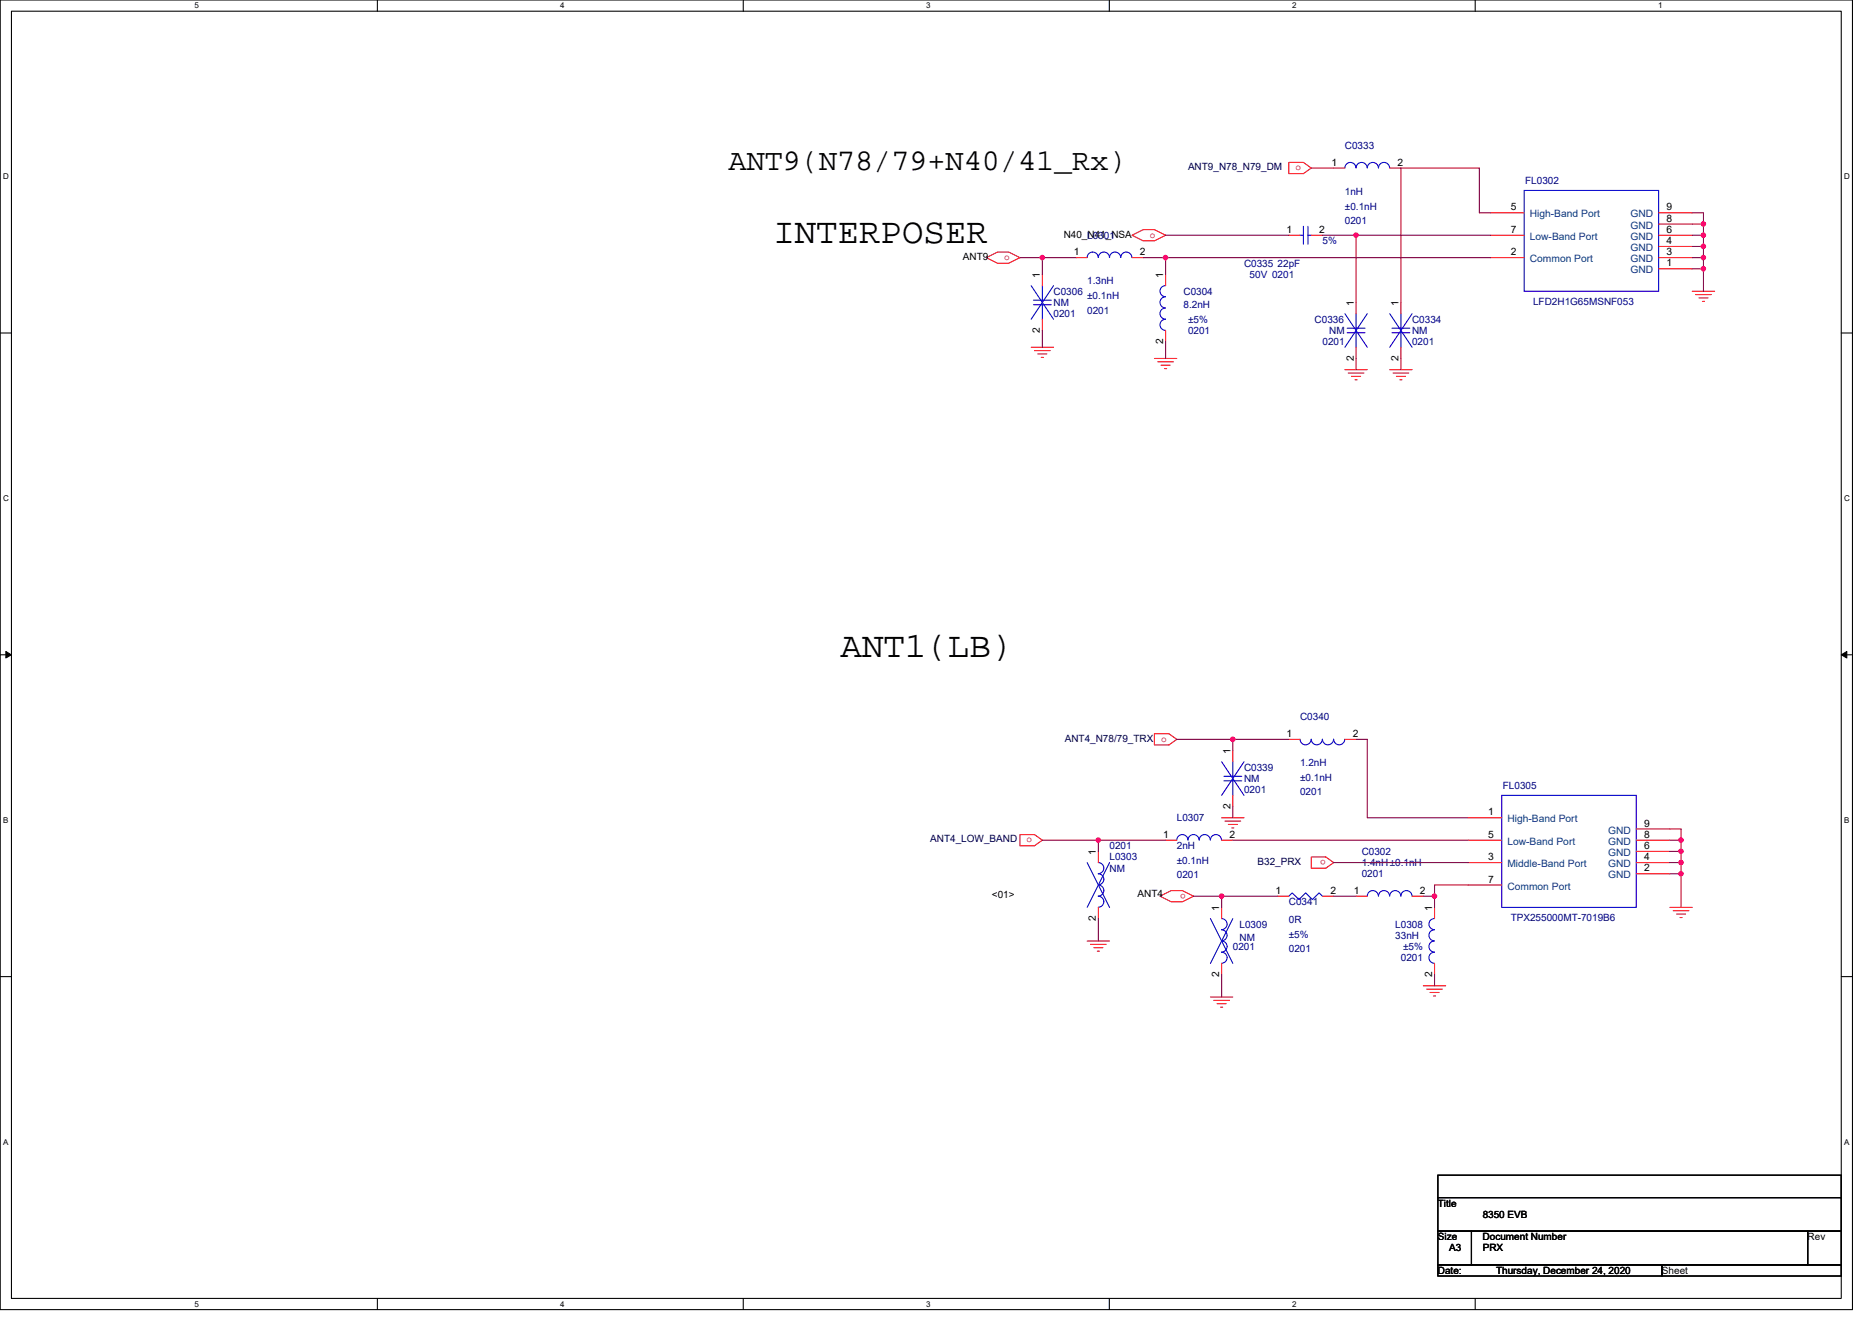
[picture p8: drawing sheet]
<svg xmlns="http://www.w3.org/2000/svg" width="297mm" height="210mm" viewBox="0 0 297 210" stroke-linecap="round" stroke-linejoin="round" font-family="sans-serif">
<path d="M0 0h293.9v207.9h-293.9zM1.8 1.8h290.4v204.3h-290.4z" fill="none" stroke="#000" stroke-width=".17"/>
<g fill="#fff">
<path d="M30.8 .2h.7v1.4h-.7z"/>
<path d="M30.8 206.3h.7v1.4h-.7z"/>
</g>
<path d="M59.9 0v1.8M59.9 206.1v1.8" fill="none" stroke="#000" stroke-width=".17"/>
<g fill="#fff">
<path d="M88.9 .2h.7v1.4h-.7z"/>
<path d="M88.9 206.3h.7v1.4h-.7z"/>
</g>
<path d="M117.9 0v1.8M117.9 206.1v1.8" fill="none" stroke="#000" stroke-width=".17"/>
<g fill="#fff">
<path d="M147 .2h.7v1.4h-.7z"/>
<path d="M147 206.3h.7v1.4h-.7z"/>
</g>
<path d="M176 0v1.8M176 206.1v1.8" fill="none" stroke="#000" stroke-width=".17"/>
<g fill="#fff">
<path d="M205 .2h.7v1.4h-.7z"/>
<path d="M205 206.3h.7v1.4h-.7z"/>
</g>
<path d="M234.1 0v1.8M234.1 206.1v1.8" fill="none" stroke="#000" stroke-width=".17"/>
<g fill="#fff">
<path d="M263.1 .2h.7v1.4h-.7z"/>
<path d="M.5 27.3h.9v1.4h-.9z"/>
<path d="M292.6 27.3h.9v1.4h-.9z"/>
<path d="M.5 78.4h.9v1.4h-.9z"/>
<path d="M292.6 78.4h.9v1.4h-.9z"/>
</g>
<path d="M0 52.9h1.8M292.2 52.9h1.7" fill="none" stroke="#000" stroke-width=".17"/>
<g fill="#fff">
<path d="M.5 129.5h.8v1.4h-.8z"/>
<path d="M292.6 129.5h.9v1.4h-.9z"/>
</g>
<path d="M0 103.9h1.8M292.2 103.9h1.7" fill="none" stroke="#000" stroke-width=".17"/>
<path d="M.9 103.4l.9 .5-.9 .5zM292.2 103.9l.8-.5v1z" fill="#000" stroke="#000" stroke-width=".16"/>
<g fill="#fff">
<path d="M.5 180.5h.8v1.4h-.8z"/>
<path d="M292.6 180.5h.9v1.4h-.9z"/>
</g>
<path d="M0 155h1.8M292.2 155h1.7M228.2 186.5h64v3.6h-64zM228.2 190.1h64v5.3h-64zM228.2 195.4h5.3v5.3h-5.3zM233.5 195.4h53.3v5.3h-53.3zM286.8 195.4h5.4v5.3h-5.4zM228.2 200.7h35.5v1.8h-35.5zM263.7 200.7h28.5v1.8h-28.5z" fill="none" stroke="#000" stroke-width=".17"/>
<g fill="none" stroke="#f00" stroke-width=".17">
<path d="M179.6 37.3l1.8-.9h1.8l1.8 .9-1.8 .9h-1.8zM204.5 37.3h1.8M204.5 25.8h2.3l1.3 .9-1.3 .9h-2.3zM208.1 37.3h1.7M211.6 26.7h1.8M220.5 26.7h1.8M236.5 33.8h5.3M236.5 37.3h5.3M263.2 39.1h5.3M263.2 37.3h5.3M263.2 35.6h5.3M263.2 33.8h5.3"/>
<path d="M156.5 40.9l1.8-.9h1.8l1.7 .9-1.7 .9h-1.8zM163.6 55.1h3.6M164.1 55.6h2.5M164.7 56.2h1.4M165.2 56.7h.4M165.4 43.6v1.7M165.4 50.7v1.8M170.7 40.9h1.8M179.6 40.9h1.8M183.2 56.9h3.5M183.7 57.4h2.5M184.2 58h1.5"/>
<path d="M184.8 58.5h.3M185 43.6v1.7M185 52.5v1.7M213.4 58.7h3.6M213.9 59.2h2.5M214.5 59.7h1.4M215.2 48v1.8M215.2 55.1v1.8M220.5 58.7h3.6M221 59.2h2.5M221.6 59.7h1.4M222.3 48v1.8"/>
<path d="M222.3 55.1v1.8M236.5 40.9h5.3M263.2 40.9h5.3M263.2 42.7h5.3M268.5 46.2h3.6M269 46.8h2.5M269.6 47.3h1.4M270.1 47.8h.4M215 60.3h.3M222.1 60.3h.4M183.2 116.5h2.3l1.2 .8-1.2 .9h-2.3zM195.6 119.1v1.8"/>
<path d="M204.5 117.3h1.8M213.4 117.3h1.8M161.8 132.5h2.3l1.3 .8-1.3 .9h-2.3zM174.3 135.1v1.8M185 133.3h1.7M193.8 129.8h3.6M193.8 133.3h1.8M194.4 130.3h2.5M194.9 130.9h1.4M195.4 131.4h.4M195.6 126.2v1.8M208.1 136h2.3l1.2 .9-1.2 .9h-2.3z"/>
<path d="M233 129.8h5.3M233 136.9h5.3M233 133.3h5.3M259.6 138.7h5.4M259.6 136.9h5.4M259.6 135.1h5.4M259.6 133.3h5.4M259.6 131.6h5.4M172.5 149.4h3.6M173 149.9h2.5M173.6 150.4h1.4M174.1 151h.4"/>
<path d="M174.3 144v1.8M184.1 142.2l1.7-.8h1.8l1.8 .8-1.8 .9h-1.8zM192.1 158.2h3.5M192.6 158.8h2.5M193.1 159.3h1.5M193.7 159.9h.3M193.8 144v1.8M193.8 152.9v1.8M202.7 142.2h1.8M209.8 142.2h1.8M215.2 142.2h1.8M224.1 142.2h1.7"/>
<path d="M225.8 156.5h3.6M226.4 157h2.5M226.9 157.5h1.4M227.5 158.1h.3M227.6 144v1.8M227.6 152.9v1.8M233 140.5h5.3M265 144h3.5M265.5 144.5h2.5M266 145.1h1.5M266.6 145.6h.3"/>
</g>
<g fill="none" stroke="#00f" stroke-width=".17">
<path d="M206.3 37.3h.5M206.8 35.9v2.9M207.5 35.9v2.9M207.5 37.3h.6M218.7 26.6a.89 .89 0 0 0-.9-.8 .89 .89 0 0 0-.9 .8 .89 .89 0 0 0-.9-.8 .89 .89 0 0 0-.8 .8 .88 .88 0 0 0-.9-.8 .88 .88 0 0 0-.9 .8M220.5 26.6a.88 .88 0 0 0-.9-.8 .88 .88 0 0 0-.9 .8M241.8 30.2h21.4v16h-21.4zM163.6 45.3l3.6 5.4M164 47.6h2.8M164 48.4h2.8M165.4 45.3v2.3M165.4 48.4v2.3"/>
<path d="M167.2 45.3l-3.6 5.4M179.6 40.9a.89 .89 0 0 0-.9-.9 .89 .89 0 0 0-.9 .9 .89 .89 0 0 0-.9-.9 .89 .89 0 0 0-.9 .9 .89 .89 0 0 0-.8-.9 .89 .89 0 0 0-.9 .9 .88 .88 0 0 0-.9-.9 .88 .88 0 0 0-.9 .9M184.9 45.3a.88 .88 0 0 0-.8 .9 .88 .88 0 0 0 .8 .9M184.9 47.1a.88 .88 0 0 0-.8 .9 .88 .88 0 0 0 .8 .9M184.9 48.9a.88 .88 0 0 0-.8 .9 .88 .88 0 0 0 .8 .9 .89 .89 0 0 0-.8 .8 .89 .89 0 0 0 .8 .9M213.4 49.8l3.6 5.3M213.8 52.1h2.8M213.8 52.8h2.8M215.2 49.8v2.3M215.2 52.8v2.3M217 49.8l-3.6 5.3M220.5 49.8l3.6 5.3"/>
<path d="M220.9 52.1h2.8M220.9 52.8h2.8M222.3 49.8v2.3M222.3 52.8v2.3M224.1 49.8l-3.6 5.3M206.3 117.3a.88 .88 0 0 0 .9 .9 .88 .88 0 0 0 .8-.9 .89 .89 0 0 0 .9 .9 .89 .89 0 0 0 .9-.9M209.8 117.3a.88 .88 0 0 0 .9 .9 .88 .88 0 0 0 .9-.9M211.6 117.3a.88 .88 0 0 0 .9 .9 .88 .88 0 0 0 .9-.9M172.5 136.9l3.6 7.1M174.3 136.9a.88 .88 0 0 1 .9 .9 .88 .88 0 0 1-.9 .9 .89 .89 0 0 1 .9 .9 .89 .89 0 0 1-.9 .8M176.1 136.9l-3.6 7.1M190.3 133.3a.89 .89 0 0 0-.9-.8 .89 .89 0 0 0-.9 .8 .88 .88 0 0 0-.9-.8 .88 .88 0 0 0-.9 .8"/>
<path d="M192 133.3a.88 .88 0 0 0-.8-.8 .88 .88 0 0 0-.9 .8M193.8 133.3a.88 .88 0 0 0-.9-.8 .88 .88 0 0 0-.8 .8M193.8 120.9l3.6 5.3M194.2 123.2h2.8M194.2 123.9h2.8M195.6 120.9v2.3M195.6 123.9v2.3M197.4 120.9l-3.6 5.3M238.3 126.2h21.3v17.8h-21.3zM174.3 140.5a.88 .88 0 0 1 .9 .8 .88 .88 0 0 1-.9 .9M174.3 142.2a.88 .88 0 0 1 .9 .9 .88 .88 0 0 1-.9 .9M192.1 145.8l3.5 7.1"/>
<path d="M193.8 145.8a.88 .88 0 0 1 .9 .9 .88 .88 0 0 1-.9 .9 .89 .89 0 0 1 .9 .8 .89 .89 0 0 1-.9 .9M193.8 149.4a.88 .88 0 0 1 .9 .8 .88 .88 0 0 1-.9 .9M193.8 151.1a.88 .88 0 0 1 .9 .9 .88 .88 0 0 1-.9 .9M195.6 145.8l-3.5 7.1M204.5 142.2l.5-.5 1.1 1.1 1.1-1.1 1 1.1 1.1-1.1 .5 .5M217 142.2a.88 .88 0 0 1 .8-.8 .88 .88 0 0 1 .9 .8M218.7 142.2a.88 .88 0 0 1 .9-.8 .88 .88 0 0 1 .9 .8M220.5 142.2a.88 .88 0 0 1 .9-.8 .88 .88 0 0 1 .9 .8M222.3 142.2a.88 .88 0 0 1 .9-.8 .88 .88 0 0 1 .8 .8M227.6 145.8a.88 .88 0 0 0-.9 .9 .88 .88 0 0 0 .9 .9 .89 .89 0 0 0-.9 .8 .89 .89 0 0 0 .9 .9M227.6 149.4a.88 .88 0 0 0-.9 .8 .88 .88 0 0 0 .9 .9M227.6 151.1a.88 .88 0 0 0-.9 .9 .88 .88 0 0 0 .9 .9"/>
</g>
<g fill="none" stroke="#800040" stroke-width=".17">
<path d="M185 37.3h19.5M208.1 26.7h3.5M209.8 37.3h5.4M215.2 37.3h21.3M215.2 37.3v10.7M236.5 33.8h-1.8v-7.1h-12.4v21.3M268.5 33.8h1.8v1.8M268.5 35.6h1.8M268.5 37.3h1.8M268.5 39.1h1.8M270.3 35.6v1.7M270.3 37.3v1.8"/>
<path d="M270.3 39.1v1.8M161.8 40.9h3.6M165.4 40.9h5.3M165.4 40.9v2.7M165.4 52.5v2.6M181.4 40.9h3.6M185 40.9v2.7M185 54.2v2.7M185 40.9h51.5M215.2 56.9v1.8M222.3 56.9v1.8M268.5 40.9h1.8"/>
<path d="M268.5 42.7h1.8M270.3 40.9v1.8M270.3 42.7v3.5M186.7 117.3h8.9M195.6 117.3v1.8M195.6 117.3h8.9M215.2 117.3h1.8v12.5h16M165.4 133.3h8.9M174.3 133.3h10.7M174.3 133.4v1.7M195.6 128v1.8M195.6 133.3h37.4"/>
<path d="M211.6 136.9h21.4M265 135.1h1.7M265 136.9h1.7M265 131.6h1.7v1.7M265 133.3h1.7M265 138.7h1.7M266.7 135.1v1.8M266.7 136.9v1.8M266.7 133.4v1.7M266.7 138.7v5.3M174.3 145.8v3.6M189.4 142.2h4.4"/>
<path d="M193.8 154.7v3.5M193.8 142.2v1.8M193.8 142.2h8.9M211.6 142.2h3.6M225.8 142.2h1.8M227.6 154.7v1.8M227.6 142.2v1.8M233 140.5h-5.4v1.7"/>
</g>
<g fill="#f0f" stroke="#f0f" stroke-width=".17">
<circle cx="165.4" cy="40.9" r=".35"/>
<circle cx="266.7" cy="135.1" r=".35"/>
<circle cx="266.7" cy="133.3" r=".35"/>
<circle cx="266.7" cy="136.9" r=".35"/>
<circle cx="266.7" cy="138.7" r=".35"/>
<circle cx="270.3" cy="35.5" r=".35"/>
<circle cx="270.3" cy="37.3" r=".35"/>
<circle cx="270.3" cy="40.9" r=".35"/>
<circle cx="270.3" cy="39.1" r=".35"/>
<circle cx="270.3" cy="42.7" r=".35"/>
<circle cx="184.9" cy="40.9" r=".35"/>
<circle cx="195.6" cy="117.3" r=".35"/>
<circle cx="227.6" cy="142.2" r=".35"/>
<circle cx="174.3" cy="133.3" r=".35"/>
<circle cx="193.8" cy="142.2" r=".35"/>
<circle cx="215.2" cy="37.3" r=".35"/>
</g>
<g font-size="5.7">
<text x="122.7" y="38.5">INTERPOSER</text>
<text x="133.4" y="104.3">ANT1(LB)</text>
</g>
<text font-size="4.8" x="115.6" y="26.9">ANT9(N78/79+N40/41_Rx)</text>
<g font-size="1.6" fill="#000080">
<text x="213.4" y="23.6">C0333</text>
<text x="242" y="29.1">FL0302</text>
<text x="213.4" y="30.9">1nH</text>
<text x="213.4" y="33.3">±0.1nH</text>
<text x="213.4" y="35.6">0201</text>
<text x="172.5" y="37.9">L0301</text>
<text x="209.8" y="38.8">5%</text>
<text x="167.2" y="46.8">C0306</text>
<text x="172.5" y="45.1">1.3nH</text>
<text x="172.5" y="47.5">±0.1nH</text>
<text x="187.8" y="46.8">C0304</text>
<text x="197.4" y="42.3">C0335 22pF</text>
<text x="198.3" y="44.1">50V 0201</text>
<text x="167.2" y="48.5">NM</text>
<text x="167.2" y="50.3">0201</text>
<text x="172.5" y="49.8">0201</text>
<text x="187.8" y="48.9">8.2nH</text>
<text x="188.5" y="51.2">±5%</text>
<text x="188.5" y="53">0201</text>
<text x="208.6" y="51.2">C0336</text>
<text x="210.9" y="53">NM</text>
<text x="224.1" y="51.2">C0334</text>
<text x="224.1" y="53">NM</text>
<text x="243.3" y="48.4">LFD2H1G65MSNF053</text>
<text x="209.8" y="54.8">0201</text>
<text x="224.1" y="54.8">0201</text>
<text x="206.3" y="114.3">C0340</text>
<text x="197.4" y="122.3">C0339</text>
<text x="197.4" y="124.1">NM</text>
<text x="197.4" y="125.9">0201</text>
<text x="206.3" y="121.6">1.2nH</text>
<text x="206.3" y="123.9">±0.1nH</text>
<text x="238.5" y="125.2">FL0305</text>
<text x="186.7" y="130.3">L0307</text>
<text x="206.3" y="126.2">0201</text>
<text x="176.1" y="136.5">L0303</text>
<text x="176.1" y="134.8">0201</text>
<text x="186.7" y="134.8">2nH</text>
<text x="186.7" y="137.1">±0.1nH</text>
<text x="216.1" y="135.7">C0302</text>
<text x="216.1" y="137.4">1.4nH±0.1nH</text>
<text x="176.1" y="138.3">NM</text>
<text x="186.7" y="139.4">0201</text>
<text x="204.5" y="143.7">C0341</text>
<text x="216.1" y="139.2">0201</text>
<text x="196.7" y="147.2">L0309</text>
<text x="196.7" y="149.4">NM</text>
<text x="204.5" y="146.5">0R</text>
<text x="204.5" y="148.8">±5%</text>
<text x="221.4" y="147.2">L0308</text>
<text x="221.4" y="149">33nH</text>
<text x="239.7" y="146.2">TPX255000MT-7019B6</text>
<text x="195.6" y="150.8">0201</text>
<text x="204.5" y="151.1">0201</text>
<text x="222.3" y="152.5">0201</text>
<text x="222.6" y="150.8">±5%</text>
</g>
<g font-size="1.6" fill="#000040">
<text x="188.5" y="27">ANT9_N78_N79_DM</text>
<text x="168.9" y="117.7">ANT4_N78/79_TRX</text>
<text x="147.6" y="133.7">ANT4_LOW_BAND</text>
<text x="199.5" y="137.3">B32_PRX</text>
</g>
<g font-size="1.6" fill="#f00">
<text x="205.6" y="27">o</text>
<text x="159.3" y="41.3">o</text>
<text x="182.5" y="37.7">o</text>
<text x="184.2" y="117.7">o</text>
<text x="162.9" y="133.7">o</text>
<text x="210.4" y="136.5" transform="rotate(180 210.4 136.5)">o</text>
<text x="188.1" y="141.8" transform="rotate(180 188.1 141.8)">o</text>
</g>
<g font-size="1.6">
<text x="211.3" y="26.3">1</text>
<text x="221.8" y="26.3">2</text>
<text x="239.7" y="33.4">5</text>
<text x="264.4" y="35.2">8</text>
<text x="264.4" y="33.4">9</text>
<text x="152.8" y="41.3">ANT9</text>
<text x="168.8" y="37.7">N40_N41_NSA</text>
<text x="170.4" y="40.5">1</text>
<text x="180.9" y="40.5">2</text>
<text x="204.1" y="37">1</text>
<text x="209.3" y="37">2</text>
<text x="239.7" y="37">7</text>
<text x="239.7" y="40.5">2</text>
<text x="264.4" y="40.5">3</text>
<text x="264.4" y="38.7">4</text>
<text x="264.4" y="37">6</text>
<text x="165" y="44.1" transform="rotate(-90 165 44.1)">1</text>
<text x="184.6" y="44.1" transform="rotate(-90 184.6 44.1)">1</text>
<text x="264.4" y="42.3">1</text>
<text x="165" y="52.8" transform="rotate(-90 165 52.8)">2</text>
<text x="214.8" y="48.5" transform="rotate(-90 214.8 48.5)">1</text>
<text x="221.9" y="48.5" transform="rotate(-90 221.9 48.5)">1</text>
<text x="184.6" y="54.6" transform="rotate(-90 184.6 54.6)">2</text>
<text x="214.8" y="57.3" transform="rotate(-90 214.8 57.3)">2</text>
<text x="221.9" y="57.3" transform="rotate(-90 221.9 57.3)">2</text>
<text x="195.2" y="119.7" transform="rotate(-90 195.2 119.7)">1</text>
<text x="204.1" y="117">1</text>
<text x="214.6" y="117">2</text>
<text x="195.2" y="128.4" transform="rotate(-90 195.2 128.4)">2</text>
<text x="236.2" y="129.4">1</text>
<text x="260.9" y="131.2">9</text>
<text x="173.9" y="135.7" transform="rotate(-90 173.9 135.7)">1</text>
<text x="184.6" y="133">1</text>
<text x="195.1" y="133">2</text>
<text x="236.2" y="136.5">3</text>
<text x="236.2" y="133">5</text>
<text x="260.9" y="136.5">4</text>
<text x="260.9" y="134.7">6</text>
<text x="260.9" y="133">8</text>
<text x="157.4" y="142.6">&lt;01&gt;</text>
<text x="180.5" y="142.4">ANT4</text>
<text x="202.4" y="141.9">1</text>
<text x="211.1" y="141.9">2</text>
<text x="214.8" y="141.9">1</text>
<text x="225.3" y="141.9">2</text>
<text x="236.2" y="140.1">7</text>
<text x="260.9" y="138.3">2</text>
<text x="173.9" y="146.2" transform="rotate(-90 173.9 146.2)">2</text>
<text x="193.5" y="144.5" transform="rotate(-90 193.5 144.5)">1</text>
<text x="227.2" y="144.5" transform="rotate(-90 227.2 144.5)">1</text>
<text x="193.5" y="155.1" transform="rotate(-90 193.5 155.1)">2</text>
<text x="227.2" y="155.1" transform="rotate(-90 227.2 155.1)">2</text>
<text x="228.1" y="191.5">Title</text>
<text x="228.1" y="196.8">Size</text>
<text x="235.3" y="196.8">Document Number</text>
<text x="235.3" y="193.3">8350 EVB</text>
<text x="286.8" y="196.8">Rev</text>
<text x="228.1" y="202.2">Date:</text>
<text x="229.9" y="198.6">A3</text>
<text x="235.3" y="198.6">PRX</text>
<text x="237.4" y="202.2">Thursday, December 24, 2020</text>
<text x="263.7" y="202.2">Sheet</text>
</g>
<g font-size="1.6" fill="#004080">
<text x="242.7" y="34.5">High-Band Port</text>
<text x="258.7" y="34.5">GND</text>
<text x="242.7" y="38.1">Low-Band Port</text>
<text x="242.7" y="41.6">Common Port</text>
<text x="258.7" y="41.6">GND</text>
<text x="258.7" y="39.8">GND</text>
<text x="258.7" y="38.1">GND</text>
<text x="258.7" y="36.3">GND</text>
<text x="258.7" y="43.4">GND</text>
<text x="239.2" y="130.5">High-Band Port</text>
<text x="239.2" y="137.6">Middle-Band Port</text>
<text x="239.2" y="134.1">Low-Band Port</text>
<text x="255.2" y="137.6">GND</text>
<text x="255.2" y="135.8">GND</text>
<text x="255.2" y="134.1">GND</text>
<text x="255.2" y="132.3">GND</text>
<text x="239.2" y="141.2">Common Port</text>
<text x="255.2" y="139.4">GND</text>
</g>
<g font-size="1.3">
<text x="30.8" y="1.3">5</text>
<text x="88.9" y="1.3">4</text>
<text x="147" y="1.3">3</text>
<text x="205" y="1.3">2</text>
<text x="263.1" y="1.3">1</text>
<text x=".5" y="28.4">D</text>
<text x="292.6" y="28.4">D</text>
<text x=".5" y="79.5">C</text>
<text x="292.6" y="79.5">C</text>
<text x=".5" y="130.6">B</text>
<text x="292.6" y="130.6">B</text>
<text x=".5" y="181.7">A</text>
<text x="292.6" y="181.7">A</text>
<text x="30.8" y="207.4">5</text>
<text x="88.9" y="207.4">4</text>
<text x="147" y="207.4">3</text>
<text x="205" y="207.4">2</text>
</g>
</svg>
